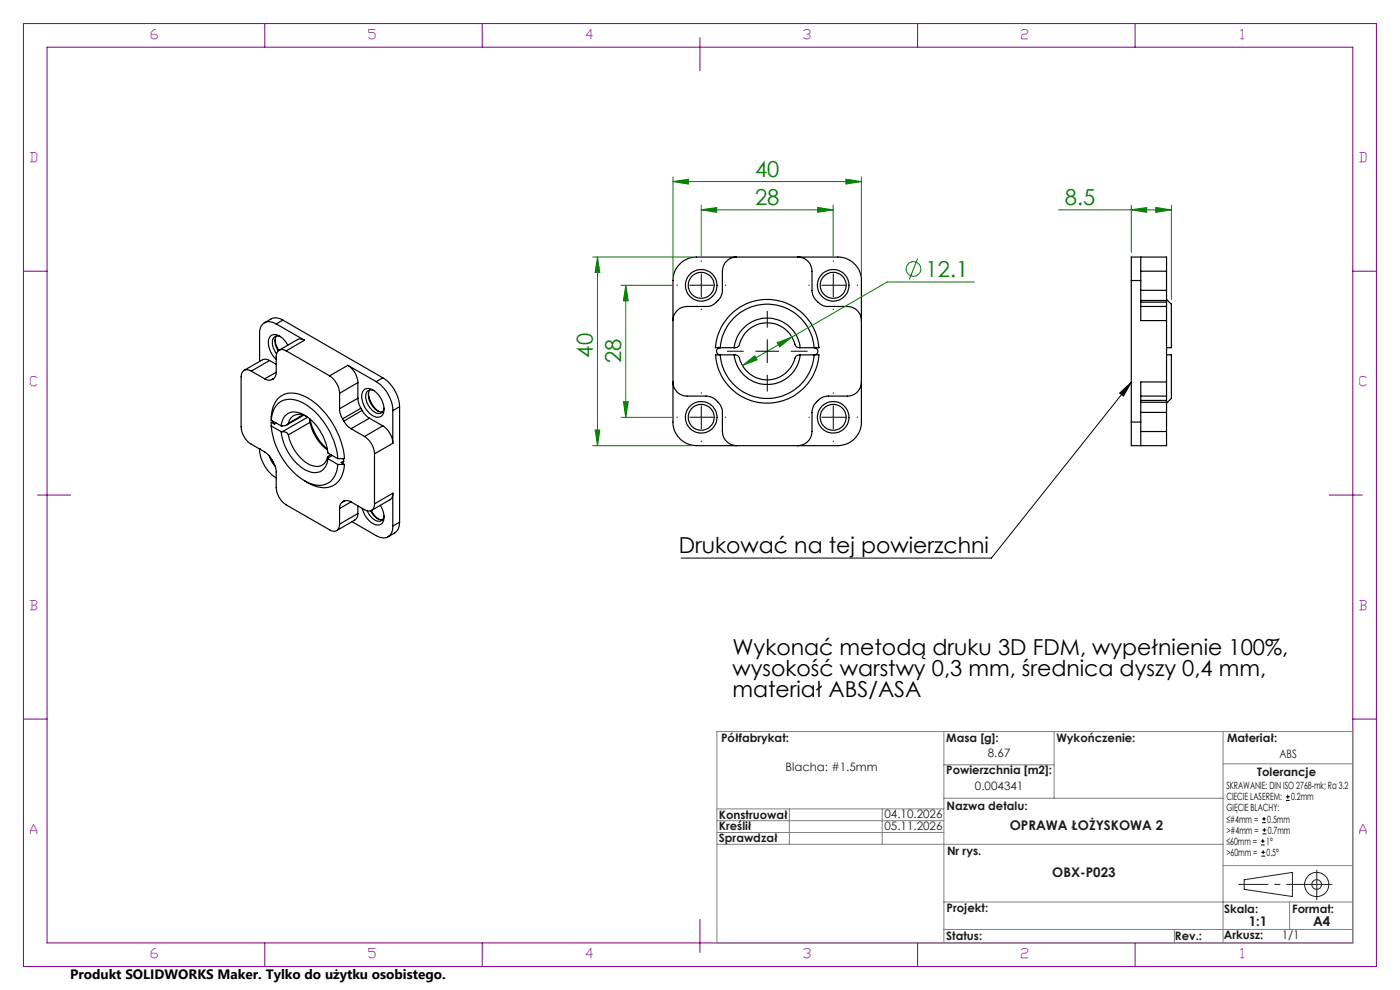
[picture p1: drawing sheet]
<svg xmlns="http://www.w3.org/2000/svg" width="297mm" height="210mm" viewBox="0 0 297 210" stroke-linecap="round" stroke-linejoin="round" font-family="sans-serif">
<g fill="none" stroke="#000" stroke-width=".25">
<path d="M144.1 56.2a5 5 0 0 1 3.6-1.7h30.1a5 5 0 0 1 4.9 5v30a5 5 0 0 1-4.9 5h-30.1a5 5 0 0 1-4.9-5v-30a4.7 4.7 0 0 1 1.3-3.3zM156.2 54.5a3 3 0 0 0-3 3v4.1a3.8 3.8 0 0 1-3.4 3.4h-4a3 3 0 0 0-3 3M169.3 54.5a3 3 0 0 1 3 3v4.1a3.8 3.8 0 0 0 3.4 3.4h4a3 3 0 0 1 3 3M240 59.5v30M240 59.5h2M242 54.5v5M242 59.5v8.5h5.5M242 57.5h5.5M247.5 57.5v-3h-7.5v5M247.5 57.5v4.1M53.3 78.7a1.3 1.3 0 0 0-1.5-.1 1.3 1.3 0 0 0-.6 1.3v10.6a4.8 4.8 0 0 0 2.1 3.7l3.1 1.8 .8 .8 .5 .7a5.3 5.3 0 0 1 .9 2.6v3.3a4.6 4.6 0 0 0 2.1 3.7l9.2 5.3a1.29 1.29 0 0 0 1.5 .1 1.29 1.29 0 0 0 .6-1.3M53.3 78.7l2.9 1.7"/>
<path d="M57.2 76.5l-.8-.3-.6 .1-4 2.3M57.2 76.5l-3.9 2.2M57.2 76.5l1.4 .8M58.3 72.1l.4 1.3 .4 .9M58.6 68.7a2.12 2.12 0 0 0-3.5 1.4v6.6M58.6 68.7l6 3.5M58.6 79l-2.4 1.4M58.7 71.3a2.84 2.84 0 0 0 .3 3.1M59.5 71.4a1.22 1.22 0 0 0-1.4 .2 1.22 1.22 0 0 0-.3 1.3l.2 .9 .7 1.3M60 67.9a2.55 2.55 0 0 0-2.5-.2l-1.4 .8M60 67.9l-1.4 .8M60 67.9l21.2 12.2"/>
<path d="M60.7 74.4a1.3 1.3 0 0 0-1.5-.1 1.3 1.3 0 0 0-.6 1.4v3.2a1.57 1.57 0 0 1-.6 1.5M60.7 74.4l9.2 5.3M61.1 73.2l-.1-.1a3.4 3.4 0 0 0-3-2.1 1.72 1.72 0 0 0-1 2.3 5.4 5.4 0 0 0 1.6 2.9M64.6 72.2l-1-.3-.4 .1-4 2.3M64.6 72.2l-3.9 2.2M69.9 79.7a5 5 0 0 1 2.1 3.7M73.8 77.5a4.6 4.6 0 0 1 2.1 3.7M73.8 77.5l6 3.5M73.8 77.5l-3.9 2.2M151.8 75.3h4.2l.7 .3a6.3 6.3 0 0 0 8.5 4.5 6.3 6.3 0 0 0 3.5-4.3l.5-.4 .4-.1h4.1a11 11 0 0 1-10.9 10.2 11 11 0 0 1-11-10.2zM152.8 73.8a.76 .76 0 0 0-.8 .7 .76 .76 0 0 0 .8 .8M152.8 73.8a10 10 0 0 1 10-9.3 10 10 0 0 1 9.9 9.3 .76 .76 0 0 1 .8 .7 .76 .76 0 0 1-.7 .8 10 10 0 0 1-10 9.2 10 10 0 0 1-10-9.2"/>
<path d="M155 66.7a11 11 0 0 1 11.6-2.5 11 11 0 0 1 7.1 9.6h-4.2l-.7-.4a6.2 6.2 0 0 0-10.1-3.3 8.8 8.8 0 0 0-2.1 3.4l-.5 .3h-4.3a11 11 0 0 1 3.2-7.1zM155.8 75.3a7 7 0 0 0 7 6.3 7 7 0 0 0 7-6.3M155.8 73.8a7 7 0 0 1 7-6.3 7 7 0 0 1 7 6.3M242 65h5.5M242 64.1h5.5M242 63.7h5.5M242 61.6h5.5M247.5 65v3M247.5 64.1v.9M247.5 63.5l1 1v9.3h-1M247.5 75.3h1v9.2l-1 1M247.5 63.7v.4"/>
<path d="M247.5 61.6v2.1M247.5 68v13M55.1 95.2a7.9 7.9 0 0 0 3.5 6.2M55.1 95.2h.1M56.2 80.4a1.7 1.7 0 0 0 1.8 0M57.1 96.7l.6 1.4 .6 .7M57.5 89.1a5.3 5.3 0 0 1 3-5.5 6.9 6.9 0 0 1 6.2 1.8 17.8 17.8 0 0 1 6.4 11.9h-1.5M57.5 89.1a4.2 4.2 0 0 1 3.5-4.4 7.8 7.8 0 0 1 6 2.9 16 16 0 0 1 4.6 9.7M57.5 90.4a15.3 15.3 0 0 0 8.2 12.1 4 4 0 0 0 5.9-3.5v-.5M57.5 89.1l2.2 1.2M57.5 90.4l2.2 1.2M57.7 89.2l.5 .7"/>
<path d="M58 80.4h-.2M58.2 89.9l-.7-.3v.8M58.6 89.7l-.4 .2M59.7 90.3a2.87 2.87 0 0 1 4.3-2.5 11 11 0 0 1 5.6 8.3l2 1.2M59.7 91.6a10.6 10.6 0 0 0 5.8 8.4 2.81 2.81 0 0 0 4.1-2.7M59.7 91.6h.2M59.9 91.6h.4a.92 .92 0 0 1 .9 .6M61.2 89.8l-.7 .5h-.8M61.2 92.2a8.9 8.9 0 0 0 5.2 6.6 2.36 2.36 0 0 0 3.1-2l.1 .3M64.2 88l-3 1.8M64.4 88.1l-3.5 2M65 88.3a2.45 2.45 0 0 0-3.8 1.5"/>
<path d="M65.3 88.5l-5.4 3.1M65.7 88.8l.1 .8M65.8 89.6a10 10 0 0 0 3.7 5.8M65.8 88.9a11.2 11.2 0 0 0 3.7 6.4M65.8 89.6l-4.6 2.6M69.6 97.3l2 1.2M69.6 97.1v.2M70.2 96.4l-.7 .4M70.5 96.6l-.9 .5M71.6 98.5h1.5M72 86.7l.1 .8 .6 1.4M72 83.4v3.3"/>
<path d="M72.4 98.1l.7 .4M72.7 88.9l.3 .4M72.7 97.3a.44 .44 0 0 1 .3 .6 .44 .44 0 0 1-.6 .2M72.9 97.8l-.5 .3M73 89.3a3.9 3.9 0 0 0 1.5 1.6M73.1 98.5a4.7 4.7 0 0 1-3.4 4.9 6.9 6.9 0 0 1-5.1-1.4M74.5 90.9l2.8 1.7M75.9 84.5l.3 1.3 .4 .8M75.9 81.2v3.3M75.9 81.2l-3.9 2.2M75.9 84.5l-3.9 2.2M76.6 86.6l.2 .5"/>
<path d="M76.6 86.6l-3.9 2.3M76.8 87.1l.5 .7 1.1 .9M76.8 87.1l-3.8 2.2M77.1 82.9a1.76 1.76 0 0 1 2.6 .3 4.5 4.5 0 0 1 1.5 4.6 1.58 1.58 0 0 1-2.5 .1 4.8 4.8 0 0 1-1.8-4.8zM77.3 92.6a4.7 4.7 0 0 1 2.1 3.7M78.1 83.5a5.5 5.5 0 0 0 2.2 3.7M78.4 88.7l2.8 1.6M78.4 88.7l-3.9 2.2M78.5 82.7a3.6 3.6 0 0 0 1.8 4.5l.8 .2M79.3 82.9a1.22 1.22 0 0 0-1.4 .1 1.22 1.22 0 0 0-.3 1.4 3.9 3.9 0 0 0 2.8 3.3 1.09 1.09 0 0 0 1.1-1.1M79.4 96.3v10.6M79.8 81a7.6 7.6 0 0 1 3.5 6.1"/>
<path d="M81.2 90.3a4.7 4.7 0 0 1 2.1 3.7M81.2 80.1a7.8 7.8 0 0 1 3.6 6.2M81.2 80.1l-1.4 .9M81.2 90.3l-3.9 2.3M83.3 94l-3.9 2.3M83.3 87.1v6.9M84.8 86.3l-1.5 .8M84.8 86.3v24.5M142.8 81a3 3 0 0 0 3 3h4a3.8 3.8 0 0 1 3.4 3.5v4a3.1 3.1 0 0 0 3 3M182.7 81a3 3 0 0 1-3 3h-4a3.8 3.8 0 0 0-3.4 3.5v4a3.1 3.1 0 0 1-3 3M240 89.5v5h7.5v-3M240 89.5h2"/>
<path d="M242 89.5v5M242 84h5.5M242 84.9h5.5M242 85.3h5.5M242 87.5h5.5M242 91.5h5.5M247.5 81v3M247.5 84v.9M247.5 84.9v.4M247.5 85.3v2.2M247.5 81h-5.5v8.5M247.5 87.5v4"/>
<path d="M72 107.9v3.3M73 106.3a1.51 1.51 0 0 1 1.5 .2M73 106.3a1.65 1.65 0 0 0-1 1.6M73 106.3h.1M73 106.3l-.2 .1M74.5 106.5l2.8 1.6a1.3 1.3 0 0 0 1.5 .1 1.3 1.3 0 0 0 .6-1.3M74.5 106.5l-2.5 1.4M74.7 110.7l5.1 2.9a2.13 2.13 0 0 0 3.3-.7l.2-1.3M75.9 108.9l-.1 .8-.4 .5-4 2.4M75.9 108.9l-3.9 2.3M75.9 107.3v1.6M77.9 108.3a3.1 3.1 0 0 0 2.7 2.3 1.21 1.21 0 0 0 .9-1.2"/>
<path d="M78.6 108.4a2.89 2.89 0 0 0 2.5 1.8M78.7 108.3l.9 1.2 .7 .6M80.7 107.2a3.4 3.4 0 0 1 .3 3.8 2.01 2.01 0 0 1-2.8-.7 5.2 5.2 0 0 1-1.4-2.5M83.3 104.6l-.1 .8-.2 .4-4.2 2.5M83.3 104.6v7M83.3 104.6l-3.9 2.3M84.8 110.8a2.53 2.53 0 0 1-1.1 2.3l-1.4 .8M84.8 110.8l-1.5 .8"/>
<circle cx="148.8" cy="60.5" r="3.4"/>
<circle cx="148.8" cy="60.5" r="2.76"/>
<circle cx="176.7" cy="60.5" r="3.4"/>
<circle cx="176.7" cy="60.5" r="2.75"/>
<circle cx="148.8" cy="88.5" r="2.76"/>
<circle cx="148.8" cy="88.5" r="3.4"/>
<circle cx="176.7" cy="88.5" r="2.75"/>
<circle cx="176.8" cy="88.5" r="3.3"/>
</g>
<path d="M142.8 38.5l3.2-.5v1zM142.8 37.5v21M142.8 38.5h39.9M182.7 37.5v21" fill="none" stroke="#008000" stroke-width=".21"/>
<g fill="none" stroke="#191924" stroke-width=".21">
<path d="M263.9 186.6l10.3-1.5v5.1l-10.3-1.5z"/>
<circle cx="279.3" cy="187.6" r="1.03"/>
<circle cx="279.3" cy="187.6" r="2.57"/>
</g>
<path d="M279.3 187.6h-16.7" fill="none" stroke="#191924" stroke-width=".21" stroke-dasharray="6.3 1.3 1.3 1.3" stroke-dashoffset="-.1" stroke-linecap="butt"/>
<path d="M279.3 187.6h3.3M279.3 187.6v3.3M279.3 187.6v-3.1" fill="none" stroke="#191924" stroke-width=".21" stroke-dasharray="6.3 1.3 1.3 1.3" stroke-linecap="butt"/>
<g fill="none" stroke="#800080" stroke-width=".21">
<path d="M5 5h287v200h-287zM10 10h277v190h-277zM56.2 5v5M102.3 5v5M148.5 8v7M194.7 5v5M240.8 5v5M5 57.5h5M287 57.5h5M8 105h7M282 105h7M5 152.5h5"/>
<path d="M287 152.5h5M148.5 195v7M56.2 200v5M102.3 200v5M194.7 200v5M240.8 200v5"/>
</g>
<g fill="none" stroke="#808080" stroke-width=".21">
<path d="M152.1 155.2h134.9v44.8h-134.9zM200.2 155.2v44.8M223.6 155.2v14.1M259.5 155.2v44.8M152.1 176.6h48.1M152.1 174.1h48.1M152.1 171.6h48.1M152.1 179.1h107.4M167.5 171.6v7.5M187.1 171.6v7.5M200.2 169.3h59.3M200.2 162.2h23.4"/>
<path d="M259.5 162h27.5M200.2 197.2h86.8M200.2 191.3h86.8M249.1 197.2v2.8M259.5 183.6h27.5M273.6 191.3v5.9"/>
</g>
<path d="M142.8 38.5l3.2-.5v1z" fill="#008000"/>
<path d="M179.5 38l3.2 .5-3.2 .5z" fill="none" stroke="#008000" stroke-width=".21"/>
<path d="M179.5 38l3.2 .5-3.2 .5z" fill="#008000"/>
<path d="M125.8 54.5h21M126.8 54.5l.4 3.3h-.9zM126.8 54.5v40M125.8 94.5h21" fill="none" stroke="#008000" stroke-width=".21"/>
<path d="M126.8 54.5l.4 3.3h-.9z" fill="#008000"/>
<path d="M126.3 91.2h.9l-.4 3.3z" fill="none" stroke="#008000" stroke-width=".21"/>
<path d="M126.3 91.2h.9l-.4 3.3z" fill="#008000"/>
<path d="M148.8 44.5l3.2-.5v1zM148.8 43.5v10.8M148.8 44.5h27.9M176.7 43.5v10.8" fill="none" stroke="#008000" stroke-width=".21"/>
<path d="M148.8 44.5l3.2-.5v1z" fill="#008000"/>
<path d="M173.5 44l3.2 .5-3.2 .5z" fill="none" stroke="#008000" stroke-width=".21"/>
<path d="M173.5 44l3.2 .5-3.2 .5z" fill="#008000"/>
<path d="M131.8 60.5h10.7M132.8 60.5l.5 3.3h-1zM132.8 60.5v28M131.8 88.5h10.7" fill="none" stroke="#008000" stroke-width=".21"/>
<path d="M132.8 60.5l.5 3.3h-1z" fill="#008000"/>
<path d="M132.3 85.2h1l-.5 3.3z" fill="none" stroke="#008000" stroke-width=".21"/>
<path d="M132.3 85.2h1l-.5 3.3z" fill="#008000"/>
<g fill="none" stroke="#008000" stroke-width=".21">
<path d="M194.7 54.8l-1.8 4.5M206.7 59.8h-18.5l-30.7 17.7M157.5 77.5l2.6-2 .5 .8z"/>
<circle cx="193.8" cy="57.1" r="1.55"/>
</g>
<path d="M157.5 77.5l2.6-2 .5 .8z" fill="#008000"/>
<path d="M164.9 72.7l3.1-1.2-2.6 2.1z" fill="none" stroke="#008000" stroke-width=".21"/>
<path d="M164.9 72.7l3.1-1.2-2.6 2.1z" fill="#008000"/>
<path d="M224.6 44.5h23.9M240 44.5l3.3-.5v1zM240 43.5v10M248.5 43.5v20" fill="none" stroke="#008000" stroke-width=".21"/>
<g fill="none" stroke="#000" stroke-width=".21" stroke-dasharray="15.2 1.3 1.3 1.3" stroke-linecap="butt">
<path d="M148.8 55.5v-.2M176.8 55.5v-.2M143.8 60.5h-.3M148.8 60.5v-2.5M148.8 60.5h-2.5M148.8 60.5v2.5M148.8 60.5h2.5M148.8 65.5v.3M153.8 60.5h.2M157.8 74.5h-3.6M162.8 74.5v-2.5M162.8 74.5h-2.5"/>
<path d="M162.8 74.5v2.5M162.8 74.5h2.5M162.8 69.5v-3.5M162.8 79.5v3.6M167.8 74.5h3.5M171.8 60.5h-.3M176.8 60.5v-2.5M176.8 60.5h-2.5M176.8 60.5v2.5M176.8 60.5h2.5M176.8 65.5v.3M181.8 60.5h.2"/>
<path d="M143.8 88.5h-.3M148.8 88.5v-2.5M148.8 88.5h-2.5M148.8 88.5v2.5M148.8 88.5h2.5M148.8 83.5v-.2M148.8 93.5v.3M153.8 88.5h.2M171.8 88.5h-.3M176.8 88.5v-2.5M176.8 88.5h-2.5M176.8 88.5v2.5"/>
<path d="M176.8 88.5h2.5M176.8 83.5v-.2M176.8 93.5v.3M181.8 88.5h.2"/>
</g>
<path d="M240 44.5l3.3-.5v1z" fill="#008000"/>
<path d="M245.2 44l3.3 .5-3.3 .5z" fill="none" stroke="#008000" stroke-width=".21"/>
<path d="M245.2 44l3.3 .5-3.3 .5z" fill="#008000"/>
<g fill="none" stroke="#000" stroke-width=".21">
<path d="M237.5 83.4l2.5-2.3-1.7 2.9zM240 81.1l-29.7 37.3h-65.8M267.5 179.2h.8M267.5 178.4h.8M267.8 174.5h.7M267.8 173.7h.7M267.8 176.9h.8M267.8 176.1h.8M267.9 178v.8M268.1 173.3v.8M268.2 175.7v.8M272.8 169.8h.8"/>
<path d="M272.8 169h.8M273.2 168.6v.8M267.6 181.6h.8M267.6 180.8h.8M268 180.4v.8"/>
</g>
<path d="M237.5 83.4l2.5-2.3-1.7 2.9z" fill="#000"/>
<g font-size="4.7" fill="#008000">
<text x="160.2" y="37.5">40</text>
<text x="160.2" y="43.5">28</text>
<text x="225.9" y="43.5">8.5</text>
<text x="196.4" y="58.7">12.1</text>
<text x="125.8" y="75.9" transform="rotate(-90 125.8 75.9)">40</text>
<text x="131.8" y="77.1" transform="rotate(-90 131.8 77.1)">28</text>
</g>
<g font-size="4.7">
<text x="144" y="117.3">Drukować na tej powierzchni</text>
<text x="155.4" y="138.8">Wykonać metodą druku 3D FDM, wypełnienie 100%,</text>
<text x="155.4" y="143.4">wysokość warstwy 0,3 mm, średnica dyszy 0,4 mm,</text>
<text x="155.4" y="147.9">materiał ABS/ASA</text>
</g>
<text font-size="2.9" x="14.9" y="207.6">Produkt SOLIDWORKS Maker. Tylko do użytku osobistego.</text>
<g font-size="2.8" fill="#800080">
<text x="32" y="8.2">6</text>
<text x="78.2" y="8.2">5</text>
<text x="124.4" y="8.2">4</text>
<text x="170.5" y="8.2">3</text>
<text x="216.7" y="8.2">2</text>
<text x="263.2" y="8.2">1</text>
<text x="6.5" y="34.4">D</text>
<text x="288.5" y="34.4">D</text>
<text x="6.5" y="81.9">C</text>
<text x="288.5" y="81.9">C</text>
<text x="6.5" y="129.4">B</text>
<text x="288.5" y="129.4">B</text>
<text x="6.5" y="176.9">A</text>
<text x="288.5" y="176.9">A</text>
<text x="32" y="203.2">6</text>
<text x="78.2" y="203.2">5</text>
<text x="124.4" y="203.2">4</text>
<text x="170.5" y="203.2">3</text>
<text x="216.7" y="203.2">2</text>
<text x="263.2" y="203.2">1</text>
</g>
<g font-size="2.8" fill="#191924">
<text x="214.2" y="176">OPRAWA ŁOŻYSKOWA 2</text>
<text x="223.2" y="186">OBX-P023</text>
<text x="264.9" y="196.5">1:1</text>
<text x="278.6" y="196.5">A4</text>
</g>
<g font-size="2.5" fill="#191924">
<text x="153" y="157.5">Półfabrykat:</text>
<text x="200.7" y="157.5">Masa [g]:</text>
<text x="209.6" y="160.6">8.67</text>
<text x="224.1" y="157.5">Wykończenie:</text>
<text x="260.3" y="157.5">Materiał:</text>
<text x="271.4" y="160.8">ABS</text>
<text x="166.6" y="163.5">Blacha: #1.5mm</text>
<text x="200.7" y="164.3">Powierzchnia [m2]:</text>
<text x="206.8" y="167.5">0.004341</text>
<text x="266.7" y="164.5">Tolerancje</text>
<text x="152.5" y="173.6">Konstruował</text>
<text x="187.6" y="173.5">04.10.2026</text>
<text x="200.8" y="171.9">Nazwa detalu:</text>
<text x="152.5" y="176">Kreślił</text>
<text x="152.5" y="178.5">Sprawdzał</text>
<text x="187.6" y="176">05.11.2026</text>
<text x="200.9" y="181.3">Nr rys.</text>
<text x="200.8" y="193.5">Projekt:</text>
<text x="259.7" y="193.6">Skala:</text>
<text x="274.1" y="193.6">Format:</text>
<text x="200.7" y="199.3">Status:</text>
<text x="249.3" y="199.3">Rev.:</text>
<text x="259.6" y="199.2">Arkusz:</text>
<text x="271.9" y="199.2">1/1</text>
</g>
<g font-size="2.1">
<text x="260.2" y="167.4">SKRAWANIE: DIN ISO 2768-mk; Ra 3.2</text>
<text x="260.2" y="172.1">GIĘCIE BLACHY:</text>
<text x="260.2" y="169.8">CIECIE LASEREM:</text>
<text x="273.9" y="169.8">0.2mm</text>
<text x="260.2" y="174.5">≤#4mm =</text>
<text x="260.2" y="176.9">&gt;#4mm =</text>
<text x="260.2" y="179.2">≤60mm =</text>
<text x="268.6" y="179.2">1°</text>
<text x="268.9" y="174.5">0.5mm</text>
<text x="268.9" y="176.9">0.7mm</text>
<text x="260.2" y="181.6">&gt;60mm =</text>
<text x="268.7" y="181.6">0.5°</text>
</g>
</svg>
